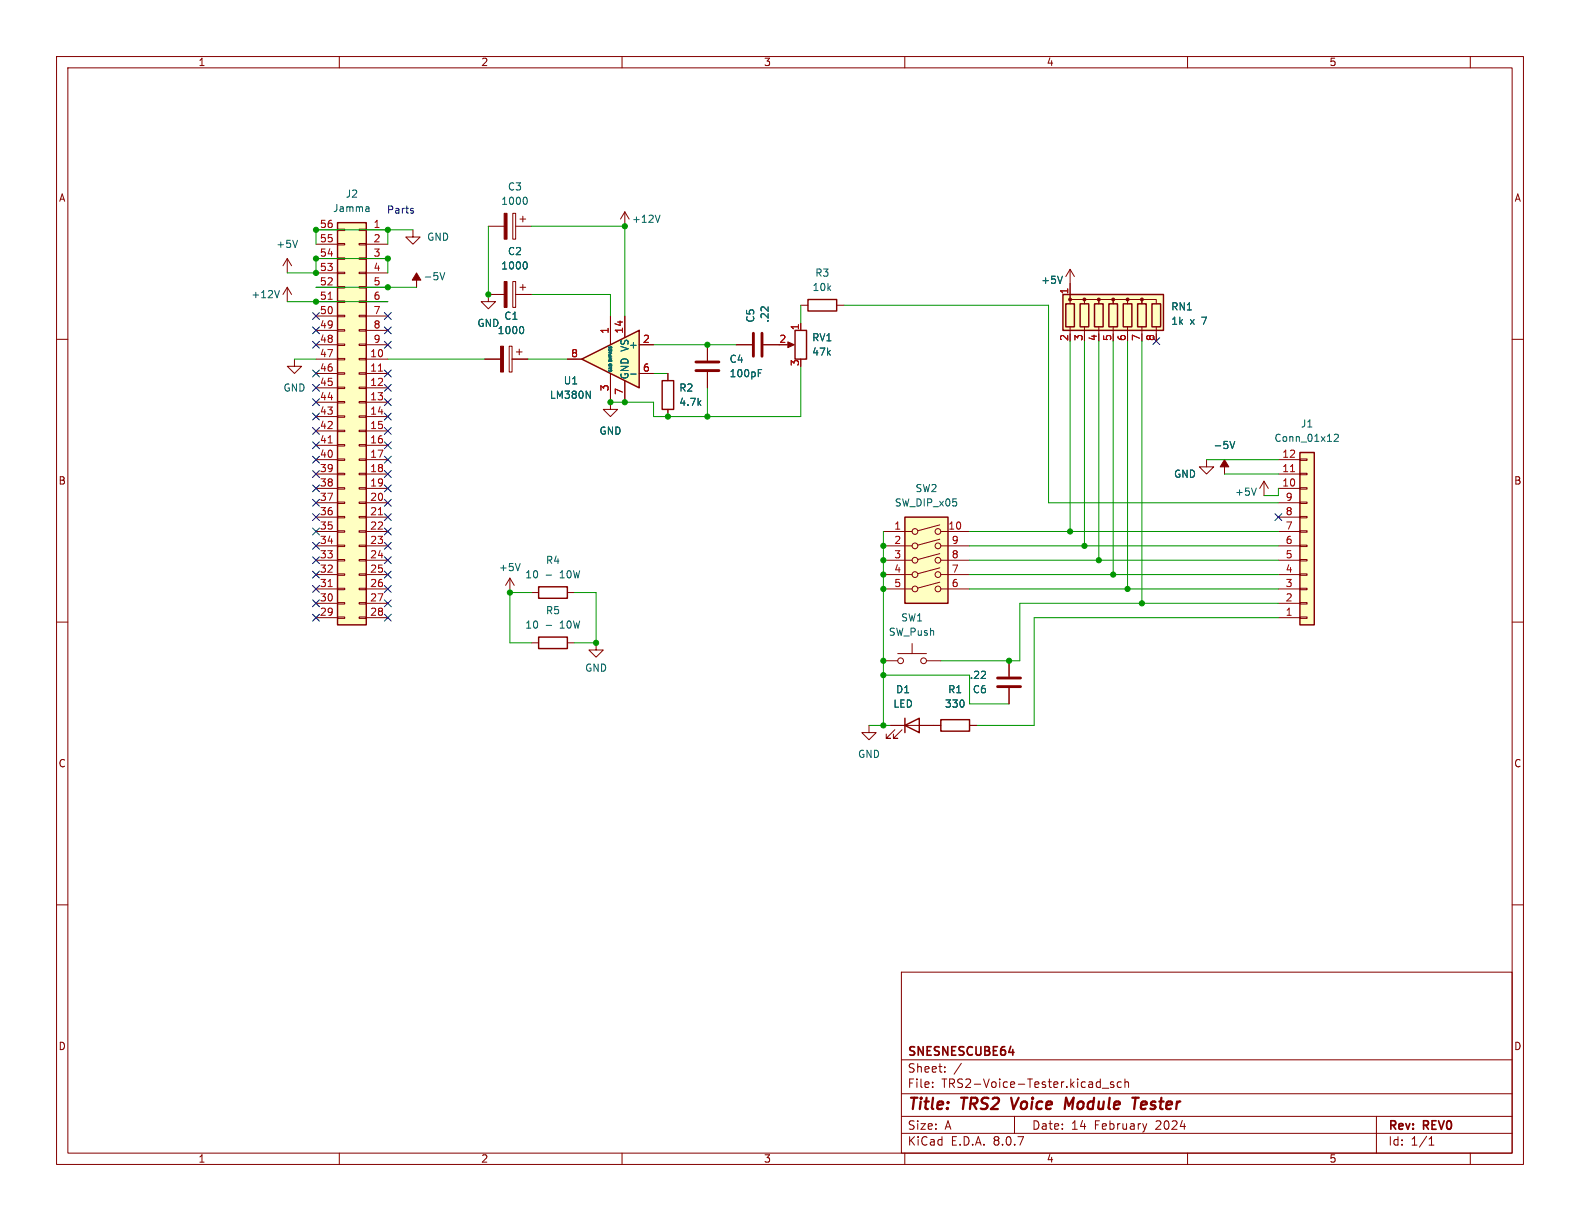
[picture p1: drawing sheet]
<svg xmlns="http://www.w3.org/2000/svg" width="279mm" height="216mm" viewBox="0 0 279 216" stroke-linecap="round" stroke-linejoin="round" font-family="sans-serif">
<g fill="none" stroke="#840000" stroke-width=".18">
<path d="M10 10h259.4v195.9h-259.4zM12 12h255.4v191.9h-255.4zM60 10v2M110 10v2M160 10v2M210 10v2M260 10v2M10 60h2M85.7 63.5h2.8M90 61.2h.6v4.6h-.6zM90.6 63.5h2.7M91.3 62.2h1"/>
<path d="M91.8 61.7v1M107.9 71.1v1.3h1.3l-1.3 1.3-1.2-1.3h1.2M118.1 66v1.3M118.1 72.4v1.3M267.4 60h2M10 110h2M90.2 102.2l-.8 1.3M90.2 102.2v2.6M90.2 102.2l.7 1.3M94 104.8h1.2M100.3 104.8h1.3M267.4 110h2"/>
<path d="M10 160h2M159.4 171.9h108v32h-108zM267.4 160h2M159.4 197.4h108M159.4 193.4h108M159.4 187.4h108M164.9 192.1v.2M164.9 191.4v.1M167.1 189.4v.2M167.1 188.7v.1M170 188l-1.3 1.9M179.4 197.4v3"/>
<path d="M194.9 192.4h1.2M196.9 191.4l-.3-.1-.2 .2v.2l.5 .2v.3h-.5M198.3 191.4l-.4-.1-.3 .3v.4l.1 .2h.6M198.9 191.4l.2-.1 .4 .1 .1 .9M198.9 190.8v1.5M202.8 198.7l-.4 1M243.4 197.4v6.5M60 203.9v2M110 203.9v2M159.4 200.4h108M160 203.9v2M210 203.9v2"/>
<path d="M252.7 202.5h.9M252.7 201.4l.4-.4v1.5M260 203.9v2"/>
</g>
<path d="M178.8 194.1l.4 2M189.9 194.1l-.9 1.4-.5-1.4-.2 2M200.2 194.1h1.2M200.8 194.1l-.2 2M202.5 194.8l-.6 .1-.2 .9 .3 .3h.4M202.8 195.2l-1 .2" fill="none" stroke="#840000" stroke-width=".4"/>
<path d="M178.4 186.1h.9" fill="none" stroke="#840000" stroke-width=".3"/>
<path d="M117.1 67.3h2v5.1h-2zM95.2 103.8h5.1v2h-5.1z" fill="none" stroke="#840000" stroke-width=".25"/>
<path d="M92.3 57.7a.79 .79 0 0 1 0 1.3M92 99.6l-.4 1.3M96.6 101.7h.9" fill="none" stroke="#006464" stroke-width=".18"/>
<path d="M88.5 61.2h.5v4.6h-.5z" fill="#840000" stroke="#840000" stroke-width=".18"/>
<path d="M229.9 80h2.5v30.5h-2.5z" fill="#ffffc2"/>
<g fill="none" stroke="#840000" stroke-width=".18">
<path d="M141.6 54h1.3M141.6 57.2v1.2M148 54h1.2M139.1 61h1M226.1 86.4h3.8M226.1 83.8h3.8M226.1 81.3h3.8M226.1 99.1h3.8M226.1 96.5h3.8M226.1 94h3.8M226.1 91.4h3.8M226.1 88.9h3.8"/>
<path d="M229.9 81.2h1.2v.2h-1.2zM229.9 83.7h1.2v.2h-1.2zM229.9 86.2h1.2v.3h-1.2zM229.9 88.8h1.2v.2h-1.2zM229.9 91.3h1.2v.3h-1.2zM229.9 93.9h1.2v.2h-1.2zM229.9 96.4h1.2v.2h-1.2zM229.9 98.9h1.2v.3h-1.2zM94 113.7h1.2M100.3 113.7h1.3M105.4 113.7v1.2h1.3l-1.3 1.3-1.3-1.3h1.3M226.1 109.2h3.8"/>
<path d="M226.1 106.7h3.8M226.1 104.1h3.8M226.1 101.6h3.8M229.9 101.5h1.2v.2h-1.2zM229.9 104h1.2v.3h-1.2zM229.9 106.6h1.2v.2h-1.2zM229.9 109.1h1.2v.2h-1.2z"/>
</g>
<path d="M140.6 58.4h2v5.1h-2zM142.9 53h5.1v2h-5.1zM229.9 80h2.5v30.5h-2.5zM95.2 112.6h5.1v2.1h-5.1z" fill="none" stroke="#840000" stroke-width=".25"/>
<path d="M228.2 83.4h.7" fill="none" stroke="#a90000" stroke-width=".18"/>
<path d="M235.9 76.9l.5-.1 .3 .3-.8 .9h.8M96.6 110.6h.9" fill="none" stroke="#006464" stroke-width=".18"/>
<path d="M139.3 60.5l1.2 .5-1.2 .5z" fill="#840000" stroke="#840000" stroke-width=".18"/>
<path d="M160 91.4h7.6v15.3h-7.6z" fill="#ffffc2"/>
<g fill="none" stroke="#840000" stroke-width=".18">
<path d="M125.1 61v2.8M125.1 65.8v2.8M156.2 94h5.1M156.2 96.5h5.1M156.2 99.1h5.1M166.2 97.9l-3.9 1M166.2 95.4l-3.9 1M166.2 92.8l-3.9 1.1M166.4 94h5M166.4 96.5h5M166.4 99.1h5M156.2 101.6h5.1"/>
<path d="M156.2 104.1h5.1M166.2 102.9l-3.9 1.1M166.2 100.4l-3.9 1M166.4 101.6h5M166.4 104.1h5"/>
<circle cx="161.8" cy="96.5" r=".51"/>
<circle cx="161.8" cy="94" r=".51"/>
<circle cx="161.8" cy="99.1" r=".51"/>
<circle cx="165.9" cy="96.5" r=".51"/>
<circle cx="165.9" cy="99.1" r=".51"/>
<circle cx="165.9" cy="94" r=".51"/>
<circle cx="161.8" cy="101.6" r=".51"/>
<circle cx="161.8" cy="104.1" r=".51"/>
<circle cx="165.9" cy="104.1" r=".51"/>
<circle cx="165.9" cy="101.6" r=".51"/>
</g>
<path d="M160 91.4h7.6v15.3h-7.6z" fill="none" stroke="#840000" stroke-width=".25"/>
<path d="M123.1 64h4M123.1 65.5h4" fill="none" stroke="#840000" stroke-width=".51"/>
<path d="M134.1 66h.4M134.1 65.3h.6" fill="none" stroke="#006464" stroke-width=".18"/>
<path d="M102.9 63.5l10.1-5.1v10.2z" fill="#ffffc2"/>
<path d="M102.9 63.5l10.1-5.1v10.2z" fill="none" stroke="#840000" stroke-width=".25"/>
<g fill="none" stroke="#840000" stroke-width=".18">
<path d="M90.7 37.7h.5v4.6h-.5zM91.9 38.7h1.1M92.5 38.2v1M110.5 37.5v2.5M110.5 37.5l-.8 1.2M110.5 37.5l.8 1.2M50.8 45.7l.8 1.3M50.8 45.7v2.6M50.8 50.8v2.5M50.8 45.7l-.8 1.3M50.8 50.8l.8 1.3M50.8 50.8l-.8 1.3"/>
<path d="M73 40.6v1.3h-1.2l1.2 1.3 1.3-1.3h-1.3M86.4 52.1v1.2h1.2l-1.2 1.3-1.3-1.3h1.3M86.4 40h2.8M91.2 40h2.8M107.9 55.9v5.1M110.5 55.9v3.8M52.1 63.5v1.3h-1.3l1.3 1.2 1.2-1.2h-1.2M100.3 63.5h2.6M107.9 66v5.1M110.5 67.3v3.8M113 61h2.6M113 66h2.6"/>
<path d="M130.2 61h2.8M135 61h2.8"/>
</g>
<path d="M92.9 34.9a.79 .79 0 0 1 0 1.2M116.7 38l-.4 1.3M49.4 51.4l-.4 1.2M52.6 42.5l-.4 1.3M77.8 48.2l.4 1.3 .4-1.3M103.7 69.2l.7 1.2v-1.2M111.5 66.1h1" fill="none" stroke="#006464" stroke-width=".18"/>
<g fill="#840000" stroke="#840000" stroke-width=".18">
<path d="M89.2 37.7h.5v4.6h-.5z"/>
<path d="M73.7 48.3l.7 1.2h-.7v1.3v-1.3h-.8z"/>
</g>
<path d="M133.2 58.9v4.1M134.7 58.9v4.1" fill="none" stroke="#840000" stroke-width=".51"/>
<path d="M59.7 39.4h5.1v71.1h-5.1z" fill="#ffffc2"/>
<g fill="none" stroke="#840000" stroke-width=".18">
<path d="M55.9 40.6h3.8M55.9 43.2h3.8M55.9 45.7h3.8M55.9 48.3h3.8M55.9 58.4h3.8M55.9 50.8h3.8M55.9 55.9h3.8M55.9 53.3h3.8M59.7 58.3h1.3v.2h-1.3zM59.7 55.8h1.3v.2h-1.3zM59.7 53.2h1.3v.3h-1.3zM59.7 50.7h1.3v.2h-1.3z"/>
<path d="M59.7 48.1h1.3v.3h-1.3zM59.7 45.6h1.3v.2h-1.3zM59.7 43.1h1.3v.2h-1.3zM59.7 40.5h1.3v.3h-1.3zM63.5 58.3h1.3v.2h-1.3zM63.5 55.8h1.3v.2h-1.3zM63.5 53.2h1.3v.3h-1.3zM63.5 50.7h1.3v.2h-1.3zM63.5 48.1h1.3v.3h-1.3zM63.5 45.6h1.3v.2h-1.3zM63.5 43.1h1.3v.2h-1.3zM63.5 40.5h1.3v.3h-1.3z"/>
<path d="M64.8 40.6h3.8M64.8 43.2h3.8M64.8 45.7h3.8M64.8 48.3h3.8M64.8 58.4h3.8M64.8 50.8h3.8M64.8 55.9h3.8M64.8 53.3h3.8M189.2 47.6l-.7 1.3M189.2 47.6v2.6M189.2 47.6l.8 1.3M55.9 63.5h3.8"/>
<path d="M55.9 66h3.8M55.9 68.6h3.8M55.9 71.1h3.8M55.9 73.7h3.8M55.9 76.2h3.8M55.9 78.7h3.8M55.9 61h3.8M59.7 78.6h1.3v.3h-1.3zM59.7 76.1h1.3v.2h-1.3zM59.7 73.5h1.3v.3h-1.3zM59.7 71h1.3v.2h-1.3zM59.7 68.5h1.3v.2h-1.3z"/>
<path d="M59.7 65.9h1.3v.3h-1.3zM59.7 63.4h1.3v.2h-1.3zM59.7 60.8h1.3v.3h-1.3zM63.5 78.6h1.3v.3h-1.3zM63.5 76.1h1.3v.2h-1.3zM63.5 73.5h1.3v.3h-1.3zM63.5 71h1.3v.2h-1.3zM63.5 68.5h1.3v.2h-1.3zM63.5 65.9h1.3v.3h-1.3zM63.5 63.4h1.3v.2h-1.3zM63.5 60.8h1.3v.3h-1.3zM64.8 63.5h3.8"/>
<path d="M64.8 66h3.8M64.8 68.6h3.8M64.8 71.1h3.8M64.8 73.7h3.8M64.8 76.2h3.8M64.8 78.7h3.8M64.8 61h3.8M55.9 81.3h3.8M55.9 83.8h3.8M55.9 86.4h3.8M55.9 88.9h3.8M55.9 91.4h3.8"/>
<path d="M55.9 94h3.8M55.9 96.5h3.8M55.9 99.1h3.8M59.7 98.9h1.3v.3h-1.3zM59.7 96.4h1.3v.2h-1.3zM59.7 93.9h1.3v.2h-1.3zM59.7 91.3h1.3v.3h-1.3zM59.7 88.8h1.3v.2h-1.3zM59.7 86.2h1.3v.3h-1.3zM59.7 83.7h1.3v.2h-1.3zM59.7 81.2h1.3v.2h-1.3zM63.5 98.9h1.3v.3h-1.3z"/>
<path d="M63.5 96.4h1.3v.2h-1.3zM63.5 93.9h1.3v.2h-1.3zM63.5 91.3h1.3v.3h-1.3zM63.5 88.8h1.3v.2h-1.3zM63.5 86.2h1.3v.3h-1.3zM63.5 83.7h1.3v.2h-1.3zM63.5 81.2h1.3v.2h-1.3zM64.8 81.3h3.8M64.8 83.8h3.8M64.8 86.4h3.8M64.8 88.9h3.8M64.8 91.4h3.8"/>
<path d="M64.8 94h3.8M64.8 96.5h3.8M64.8 99.1h3.8M213.4 81.3v1.3h1.2l-1.2 1.2-1.3-1.2h1.3M55.9 101.6h3.8M55.9 104.1h3.8M55.9 106.7h3.8M55.9 109.2h3.8M59.7 109.1h1.3v.2h-1.3zM59.7 106.6h1.3v.2h-1.3zM59.7 104h1.3v.3h-1.3zM59.7 101.5h1.3v.2h-1.3z"/>
<path d="M63.5 109.1h1.3v.2h-1.3zM63.5 106.6h1.3v.2h-1.3zM63.5 104h1.3v.3h-1.3zM63.5 101.5h1.3v.2h-1.3zM64.8 101.6h3.8M64.8 104.1h3.8M64.8 106.7h3.8M64.8 109.2h3.8M156.2 116.8h2.5M158.7 115.6h5.1M161.3 113.8v1.8M163.8 116.8h2.6"/>
<path d="M178.4 116.8v2.8M153.7 128.3v1.2h1.2l-1.2 1.3-1.3-1.3h1.3M157.5 128.3h8.9M158.2 129l-1.5 1.6h.8h-.8v-.8M159.5 129l-1.5 1.6h.7h-.7v-.8M171.4 128.3h1.3M178.4 121.7v2.8"/>
<circle cx="159.3" cy="116.8" r=".51"/>
<circle cx="163.3" cy="116.8" r=".51"/>
</g>
<path d="M59.7 39.4h5.1v71.1h-5.1zM160 128.3l2.6-1.3v2.5zM160 127v2.5M166.4 127.3h5v2h-5z" fill="none" stroke="#840000" stroke-width=".25"/>
<path d="M58 52.9h.8M58 78.3h.8M66.9 65.6h.7M66.9 91h.7M58 103.7h.8" fill="none" stroke="#a90000" stroke-width=".18"/>
<path d="M65.1 36.6l.2 .1v.7M65.3 37.3l-.2 .1M65.3 36.9h-.2M187.9 48.8l-.5 1.3" fill="none" stroke="#006464" stroke-width=".18"/>
<path d="M176.4 119.9h4.1M176.4 121.4h4.1" fill="none" stroke="#840000" stroke-width=".51"/>
<path d="M188 52.1h17.7v6.3h-17.7z" fill="#ffffc2"/>
<path d="M188 52.1h17.7v6.3h-17.7zM188.5 53.7h1.5v4.1h-1.5zM191 53.7h1.5v4.1h-1.5zM193.5 53.7h1.6v4.1h-1.6zM196.1 53.7h1.5v4.1h-1.5zM198.6 53.7h1.6v4.1h-1.6zM201.2 53.7h1.5v4.1h-1.5zM203.7 53.7h1.5v4.1h-1.5z" fill="none" stroke="#840000" stroke-width=".25"/>
<g fill="#840000" stroke="#840000" stroke-width=".18">
<path d="M216.5 81.3l.8 1.3h-.8v1.2v-1.2h-.7z"/>
<path d="M89.2 49.8h.5v4.6h-.5z"/>
<circle cx="189.2" cy="53" r=".25"/>
<circle cx="191.8" cy="53" r=".25"/>
<circle cx="194.3" cy="53" r=".25"/>
<circle cx="196.8" cy="53" r=".25"/>
<circle cx="199.4" cy="53" r=".25"/>
<circle cx="201.9" cy="53" r=".25"/>
</g>
<g fill="none" stroke="#840000" stroke-width=".18">
<path d="M86.4 52.1h2.8M90.7 49.8h.5v4.6h-.5zM91.2 52.1h2.8M91.9 50.8h1.1M92.5 50.3v1M107.9 55.9v5.1M110.5 55.9v3.8M141.6 57.2v1.2M189.2 53.7v-.7h2.6v.7v-.7h2.5v.7v-.7h2.5v.7v-.7h2.6v.7v-.7h2.5v.7v-.7h2.6v.7M189.2 50.2v2.5M189.2 57.8v1.3M191.8 57.8v1.3"/>
<path d="M194.3 57.8v1.3M196.8 57.8v1.3M199.4 57.8v1.3M201.9 57.8v1.3M204.5 57.8v1.3M85.7 63.5h2.8M90.6 63.5h2.7M100.3 63.5h2.6M107.9 66v5.1M110.5 67.3v3.8M113 61h2.6M113 66h2.6"/>
<path d="M118.1 66v1.3M118.1 72.4v1.3M125.1 61v2.8M125.1 65.8v2.8M130.2 61h2.8M135 61h2.8M223.5 85.1l-.7 1.3M223.5 85.1v2.5M223.5 85.1l.8 1.3M178.4 116.8v2.8M157.5 128.3h2.5M162.6 128.3h3.8"/>
<path d="M171.4 128.3h1.3M178.4 121.7v2.8"/>
</g>
<path d="M92.3 57.7a.79 .79 0 0 1 0 1.3M92.9 46.3a.79 .79 0 0 1 0 1.3M187.9 48.8l-.5 1.3M103.7 69.2l.7 1.2v-1.2M111.5 66.1h1M134.1 66h.4M134.1 65.3h.6M217.5 78l.4 1.3 .4-1.3M222.2 86.3l-.5 1.3" fill="none" stroke="#006464" stroke-width=".18"/>
<path d="M73 37.3l.1 .1-.1 .3M73 36.8l.1 .1" fill="none" stroke="#0000c2" stroke-width=".18"/>
<g fill="none" stroke="#009600" stroke-width=".18">
<path d="M50.8 48.3h5.1v-2.6h12.7v2.6M50.8 53.3h17.8M55.9 50.8h17.8M68.6 40.6v2.6M73 40.6h-17.1v2.6M86.4 40v12.1M94 52.1h13.9v3.8M94 40h16.5v15.9M141.6 54v3.2M149.2 54h36.2v34.9h40.7M52.1 63.5h3.8M68.6 63.5h17.1"/>
<path d="M93.3 63.5h7M115.6 66h2.5M115.6 61h14.6M125.1 68.6v5.1M141.6 64.8v8.9h-26v-2.6h-7.7M189.2 60.3v33.7M191.8 60.3v36.2M194.3 60.3v38.8M196.8 60.3v41.3M199.4 60.3v43.8M201.9 60.3v46.4M156.2 94v34.3"/>
<path d="M171.4 94h54.7M171.4 96.5h54.7M171.4 99.1h54.7M213.4 81.3h12.7M216.5 83.8h9.6M226.1 86.4v1.2h-2.6M94 104.8h-3.8v8.9h3.8M101.6 104.8h3.8v8.9h-3.8M156.2 119.4h15.2v5.1h7M171.4 101.6h54.7M171.4 104.1h54.7M226.1 109.2h-43.2v19.1h-10.2"/>
<path d="M226.1 106.7h-45.8v10.1h-13.9M153.7 128.3h3.8"/>
</g>
<g fill="none" stroke="#000084" stroke-width=".18">
<path d="M55.3 57.8l1.2 1.2M55.3 55.3l1.2 1.2M56.5 57.8l-1.2 1.2M56.5 55.3l-1.2 1.2M68 57.8l1.2 1.2M68 55.3l1.2 1.2M69.2 57.8l-1.2 1.2M69.2 55.3l-1.2 1.2M203.9 59.7l1.2 1.2M205.1 59.7l-1.2 1.2M55.3 75.6l1.2 1.2M55.3 78.1l1.2 1.2"/>
<path d="M55.3 73.1l1.2 1.2M55.3 70.5l1.2 1.2M55.3 68l1.2 1.2M55.3 60.4l1.2 1.2M55.3 65.4l1.2 1.2M56.5 75.6l-1.2 1.2M56.5 78.1l-1.2 1.2M56.5 73.1l-1.2 1.2M56.5 70.5l-1.2 1.2M56.5 68l-1.2 1.2M56.5 60.4l-1.2 1.2M56.5 65.4l-1.2 1.2"/>
<path d="M68 75.6l1.2 1.2M68 65.4l1.2 1.2M68 70.5l1.2 1.2M68 73.1l1.2 1.2M68 78.1l1.2 1.2M68 68l1.2 1.2M68 60.4l1.2 1.2M69.2 78.1l-1.2 1.2M69.2 73.1l-1.2 1.2M69.2 70.5l-1.2 1.2M69.2 68l-1.2 1.2M69.2 65.4l-1.2 1.2"/>
<path d="M69.2 75.6l-1.2 1.2M69.2 60.4l-1.2 1.2M55.3 95.9l1.2 1.2M55.3 90.8l1.2 1.2M55.3 98.5l1.2 1.2M55.3 93.4l1.2 1.2M55.3 85.8l1.2 1.2M55.3 83.2l1.2 1.2M55.3 80.7l1.2 1.2M55.3 88.3l1.2 1.2M56.5 95.9l-1.2 1.2M56.5 90.8l-1.2 1.2"/>
<path d="M56.5 98.5l-1.2 1.2M56.5 93.4l-1.2 1.2M56.5 85.8l-1.2 1.2M56.5 83.2l-1.2 1.2M56.5 80.7l-1.2 1.2M56.5 88.3l-1.2 1.2M68 85.8l1.2 1.2M68 98.5l1.2 1.2M68 90.8l1.2 1.2M68 93.4l1.2 1.2M68 95.9l1.2 1.2M68 88.3l1.2 1.2"/>
<path d="M68 83.2l1.2 1.2M68 80.7l1.2 1.2M69.2 85.8l-1.2 1.2M69.2 80.7l-1.2 1.2M69.2 98.5l-1.2 1.2M69.2 90.8l-1.2 1.2M69.2 95.9l-1.2 1.2M69.2 93.4l-1.2 1.2M69.2 88.3l-1.2 1.2M69.2 83.2l-1.2 1.2M225.5 90.8l1.2 1.2M226.7 90.8l-1.2 1.2"/>
<path d="M55.3 103.5l1.2 1.2M55.3 108.6l1.2 1.2M55.3 101l1.2 1.2M55.3 106.1l1.2 1.2M56.5 103.5l-1.2 1.2M56.5 108.6l-1.2 1.2M56.5 106.1l-1.2 1.2M56.5 101l-1.2 1.2M68 106.1l1.2 1.2M68 101l1.2 1.2M68 108.6l1.2 1.2M68 103.5l1.2 1.2"/>
<path d="M69.2 101l-1.2 1.2M69.2 108.6l-1.2 1.2M69.2 103.5l-1.2 1.2M69.2 106.1l-1.2 1.2"/>
</g>
<g fill="#009600" stroke="#009600" stroke-width=".18">
<circle cx="107.9" cy="71.1" r=".46"/>
<circle cx="90.2" cy="104.8" r=".46"/>
<circle cx="105.4" cy="113.7" r=".46"/>
<circle cx="125.1" cy="61" r=".46"/>
<circle cx="118.1" cy="73.7" r=".46"/>
<circle cx="110.5" cy="71.1" r=".46"/>
<circle cx="125.1" cy="73.7" r=".46"/>
<circle cx="110.5" cy="40" r=".46"/>
<circle cx="156.2" cy="96.5" r=".46"/>
<circle cx="189.2" cy="94" r=".46"/>
<circle cx="199.4" cy="104.1" r=".46"/>
<circle cx="201.9" cy="106.7" r=".46"/>
<circle cx="156.2" cy="99.1" r=".46"/>
<circle cx="156.2" cy="116.8" r=".46"/>
<circle cx="156.2" cy="101.6" r=".46"/>
<circle cx="156.2" cy="104.1" r=".46"/>
<circle cx="191.8" cy="96.5" r=".46"/>
<circle cx="178.4" cy="116.8" r=".46"/>
<circle cx="196.8" cy="101.6" r=".46"/>
<circle cx="194.3" cy="99.1" r=".46"/>
<circle cx="156.2" cy="119.4" r=".46"/>
<circle cx="156.2" cy="128.3" r=".46"/>
<circle cx="86.4" cy="52.1" r=".46"/>
<circle cx="68.6" cy="50.8" r=".46"/>
<circle cx="55.9" cy="53.3" r=".46"/>
<circle cx="68.6" cy="40.6" r=".46"/>
<circle cx="68.6" cy="45.7" r=".46"/>
<circle cx="55.9" cy="48.3" r=".46"/>
<circle cx="55.9" cy="40.6" r=".46"/>
<circle cx="55.9" cy="45.7" r=".46"/>
</g>
<g font-size="2.8" fill="#840000">
<text x="160.4" y="196.8">Title:</text>
<text x="170.1" y="196.8">TRS2</text>
<text x="179.7" y="196.8">Voice</text>
<text x="189.9" y="196.8">Module</text>
<text x="202.7" y="196.8">Tester</text>
</g>
<g font-size="2.1" fill="#840000">
<text x="160.4" y="189.9">Sheet:</text>
<text x="160.4" y="187.1">SNESNESCUBE64</text>
<text x="160.4" y="192.6">File:</text>
<text x="166.5" y="192.6">TRS2-Voice-Tester.kicad_sch</text>
<text x="160.4" y="202.8">KiCad</text>
<text x="160.4" y="200">Size:</text>
<text x="167.1" y="200">A</text>
<text x="168.1" y="202.8">E.D.A.</text>
<text x="175.7" y="202.8">8.0.7</text>
<text x="182.4" y="200">Date:</text>
<text x="189.4" y="200">14</text>
<text x="193.6" y="200">February</text>
<text x="204.5" y="200">2024</text>
<text x="245.4" y="200.2">Rev:</text>
<text x="245.4" y="202.8">Id:</text>
<text x="249.5" y="202.8">1/1</text>
<text x="251.8" y="200.2">REV0</text>
</g>
<g font-size="1.8" fill="#840000">
<text x="35" y="11.9">1</text>
<text x="85" y="11.9">2</text>
<text x="135" y="11.9">3</text>
<text x="185" y="11.9">4</text>
<text x="235" y="11.9">5</text>
<text x="10.3" y="35.9">A</text>
<text x="267.7" y="35.9">A</text>
<text x="10.3" y="85.9">B</text>
<text x="267.7" y="85.9">B</text>
<text x="10.3" y="135.9">C</text>
<text x="267.7" y="135.9">C</text>
<text x="10.3" y="185.9">D</text>
<text x="267.7" y="185.9">D</text>
<text x="35" y="205.8">1</text>
<text x="85" y="205.8">2</text>
<text x="135" y="205.8">3</text>
<text x="185" y="205.8">4</text>
<text x="235" y="205.8">5</text>
</g>
<g font-size="1.8" fill="#006464">
<text x="61" y="35.2">J2</text>
<text x="89.7" y="33.9">C3</text>
<text x="58.8" y="37.7">Jamma</text>
<text x="88.5" y="36.4">1000</text>
<text x="111.7" y="39.6">+12V</text>
<text x="48.8" y="44">+5V</text>
<text x="75.4" y="42.8">GND</text>
<text x="88.5" y="47.9">1000</text>
<text x="89.7" y="45.3">C2</text>
<text x="44.3" y="52.9">+12V</text>
<text x="74.8" y="49.8">-5V</text>
<text x="143.6" y="51.7">10k</text>
<text x="144.1" y="49.1">R3</text>
<text x="184" y="50.4">+5V</text>
<text x="84.3" y="58">GND</text>
<text x="87.9" y="59.3">1000</text>
<text x="89.1" y="56.7">C1</text>
<text x="133.6" y="57.1" transform="rotate(-90 133.6 57.1)">C5</text>
<text x="136.1" y="57.1" transform="rotate(-90 136.1 57.1)">.22</text>
<text x="207" y="55.1">RN1</text>
<text x="207" y="57.6">1k</text>
<text x="210.4" y="57.6">x</text>
<text x="212.6" y="57.6">7</text>
<text x="111.1" y="61.8">+</text>
<text x="128.9" y="64.4">C4</text>
<text x="143.5" y="60.6">RV1</text>
<text x="143.5" y="63.1">47k</text>
<text x="50" y="69.4">GND</text>
<text x="97.1" y="70.7">LM380N</text>
<text x="99.6" y="68.2">U1</text>
<text x="111.1" y="66.9">-</text>
<text x="111.4" y="67.2" transform="rotate(-90 111.4 67.2)">GND VS</text>
<text x="120" y="69.4">R2</text>
<text x="120" y="72">4.7k</text>
<text x="128.9" y="66.9">100pF</text>
<text x="105.9" y="77.1">GND</text>
<text x="229.9" y="75.8">J1</text>
<text x="214.5" y="79.6">-5V</text>
<text x="225.3" y="78.3">Conn_01x12</text>
<text x="158.1" y="89.8">SW_DIP_x05</text>
<text x="161.8" y="87.2">SW2</text>
<text x="207.5" y="84.7">GND</text>
<text x="218.3" y="87.9">+5V</text>
<text x="88.1" y="101.2">+5V</text>
<text x="96.4" y="99.9">R4</text>
<text x="92.8" y="102.5">10</text>
<text x="99.1" y="102.5">10W</text>
<text x="92.8" y="111.4">10</text>
<text x="96.4" y="108.8">R5</text>
<text x="99.1" y="111.4">10W</text>
<text x="157.1" y="112.6">SW_Push</text>
<text x="159.3" y="110.1">SW1</text>
<text x="103.4" y="119">GND</text>
<text x="157.9" y="125.3">LED</text>
<text x="158.4" y="122.8">D1</text>
<text x="167" y="125.3">330</text>
<text x="167.6" y="122.8">R1</text>
<text x="171.4" y="120.2">.22</text>
<text x="171.9" y="122.8">C6</text>
<text x="151.6" y="134.2">GND</text>
</g>
<g font-size="1.8" fill="#a90000">
<text x="56.5" y="40.4">56</text>
<text x="66" y="40.4">1</text>
<text x="56.5" y="45.5">54</text>
<text x="56.5" y="42.9">55</text>
<text x="66" y="42.9">2</text>
<text x="66" y="45.5">3</text>
<text x="56.5" y="53.1">51</text>
<text x="56.5" y="50.5">52</text>
<text x="56.5" y="48">53</text>
<text x="66" y="48">4</text>
<text x="66" y="50.5">5</text>
<text x="66" y="53.1">6</text>
<text x="189" y="52.1" transform="rotate(-90 189 52.1)">1</text>
<text x="56.5" y="58.2">49</text>
<text x="56.5" y="55.6">50</text>
<text x="66" y="55.6">7</text>
<text x="66" y="58.2">8</text>
<text x="107.7" y="59.1" transform="rotate(-90 107.7 59.1)">1</text>
<text x="110.2" y="59.1" transform="rotate(-90 110.2 59.1)">14</text>
<text x="141.4" y="58.5" transform="rotate(-90 141.4 58.5)">1</text>
<text x="56.5" y="65.8">46</text>
<text x="56.5" y="63.2">47</text>
<text x="56.5" y="60.7">48</text>
<text x="65.4" y="63.2">10</text>
<text x="65.4" y="65.8">11</text>
<text x="66" y="60.7">9</text>
<text x="100.9" y="63.2">8</text>
<text x="113.6" y="60.7">2</text>
<text x="113.6" y="65.8">6</text>
<text x="137.7" y="60.7">2</text>
<text x="141.4" y="64.8" transform="rotate(-90 141.4 64.8)">3</text>
<text x="189" y="60.4" transform="rotate(-90 189 60.4)">2</text>
<text x="191.5" y="60.4" transform="rotate(-90 191.5 60.4)">3</text>
<text x="194.1" y="60.4" transform="rotate(-90 194.1 60.4)">4</text>
<text x="196.6" y="60.4" transform="rotate(-90 196.6 60.4)">5</text>
<text x="199.1" y="60.4" transform="rotate(-90 199.1 60.4)">6</text>
<text x="201.7" y="60.4" transform="rotate(-90 201.7 60.4)">7</text>
<text x="204.2" y="60.4" transform="rotate(-90 204.2 60.4)">8</text>
<text x="56.5" y="70.9">44</text>
<text x="56.5" y="68.3">45</text>
<text x="65.4" y="68.3">12</text>
<text x="65.4" y="70.9">13</text>
<text x="107.7" y="69.3" transform="rotate(-90 107.7 69.3)">3</text>
<text x="110.2" y="69.9" transform="rotate(-90 110.2 69.9)">7</text>
<text x="56.5" y="75.9">42</text>
<text x="56.5" y="73.4">43</text>
<text x="65.4" y="73.4">14</text>
<text x="65.4" y="75.9">15</text>
<text x="56.5" y="83.6">39</text>
<text x="56.5" y="81">40</text>
<text x="56.5" y="78.5">41</text>
<text x="65.4" y="78.5">16</text>
<text x="65.4" y="81">17</text>
<text x="65.4" y="83.6">18</text>
<text x="226.7" y="83.6">11</text>
<text x="226.7" y="81">12</text>
<text x="56.5" y="88.6">37</text>
<text x="56.5" y="86.1">38</text>
<text x="65.4" y="86.1">19</text>
<text x="65.4" y="88.6">20</text>
<text x="226.7" y="86.1">10</text>
<text x="227.3" y="88.6">9</text>
<text x="56.5" y="93.7">35</text>
<text x="56.5" y="91.2">36</text>
<text x="65.4" y="91.2">21</text>
<text x="65.4" y="93.7">22</text>
<text x="158" y="93.7">1</text>
<text x="167.6" y="93.7">10</text>
<text x="227.3" y="93.7">7</text>
<text x="227.3" y="91.2">8</text>
<text x="56.5" y="101.3">32</text>
<text x="56.5" y="98.8">33</text>
<text x="56.5" y="96.3">34</text>
<text x="65.4" y="96.3">23</text>
<text x="65.4" y="98.8">24</text>
<text x="65.4" y="101.3">25</text>
<text x="158" y="96.3">2</text>
<text x="158" y="98.8">3</text>
<text x="158" y="101.3">4</text>
<text x="168.2" y="101.3">7</text>
<text x="168.2" y="98.8">8</text>
<text x="168.2" y="96.3">9</text>
<text x="227.3" y="101.3">4</text>
<text x="227.3" y="98.8">5</text>
<text x="227.3" y="96.3">6</text>
<text x="56.5" y="106.4">30</text>
<text x="56.5" y="103.9">31</text>
<text x="65.4" y="103.9">26</text>
<text x="65.4" y="106.4">27</text>
<text x="158" y="103.9">5</text>
<text x="168.2" y="103.9">6</text>
<text x="227.3" y="106.4">2</text>
<text x="227.3" y="103.9">3</text>
<text x="56.5" y="109">29</text>
<text x="65.4" y="109">28</text>
<text x="227.3" y="109">1</text>
</g>
<text font-size="1.8" fill="#0000c2" x="68.3" y="37.9">Parts</text>
<text font-size=".7" fill="#006464" x="108.4" y="65.9" transform="rotate(-90 108.4 65.9)">GNDBYPASS</text>
</svg>
